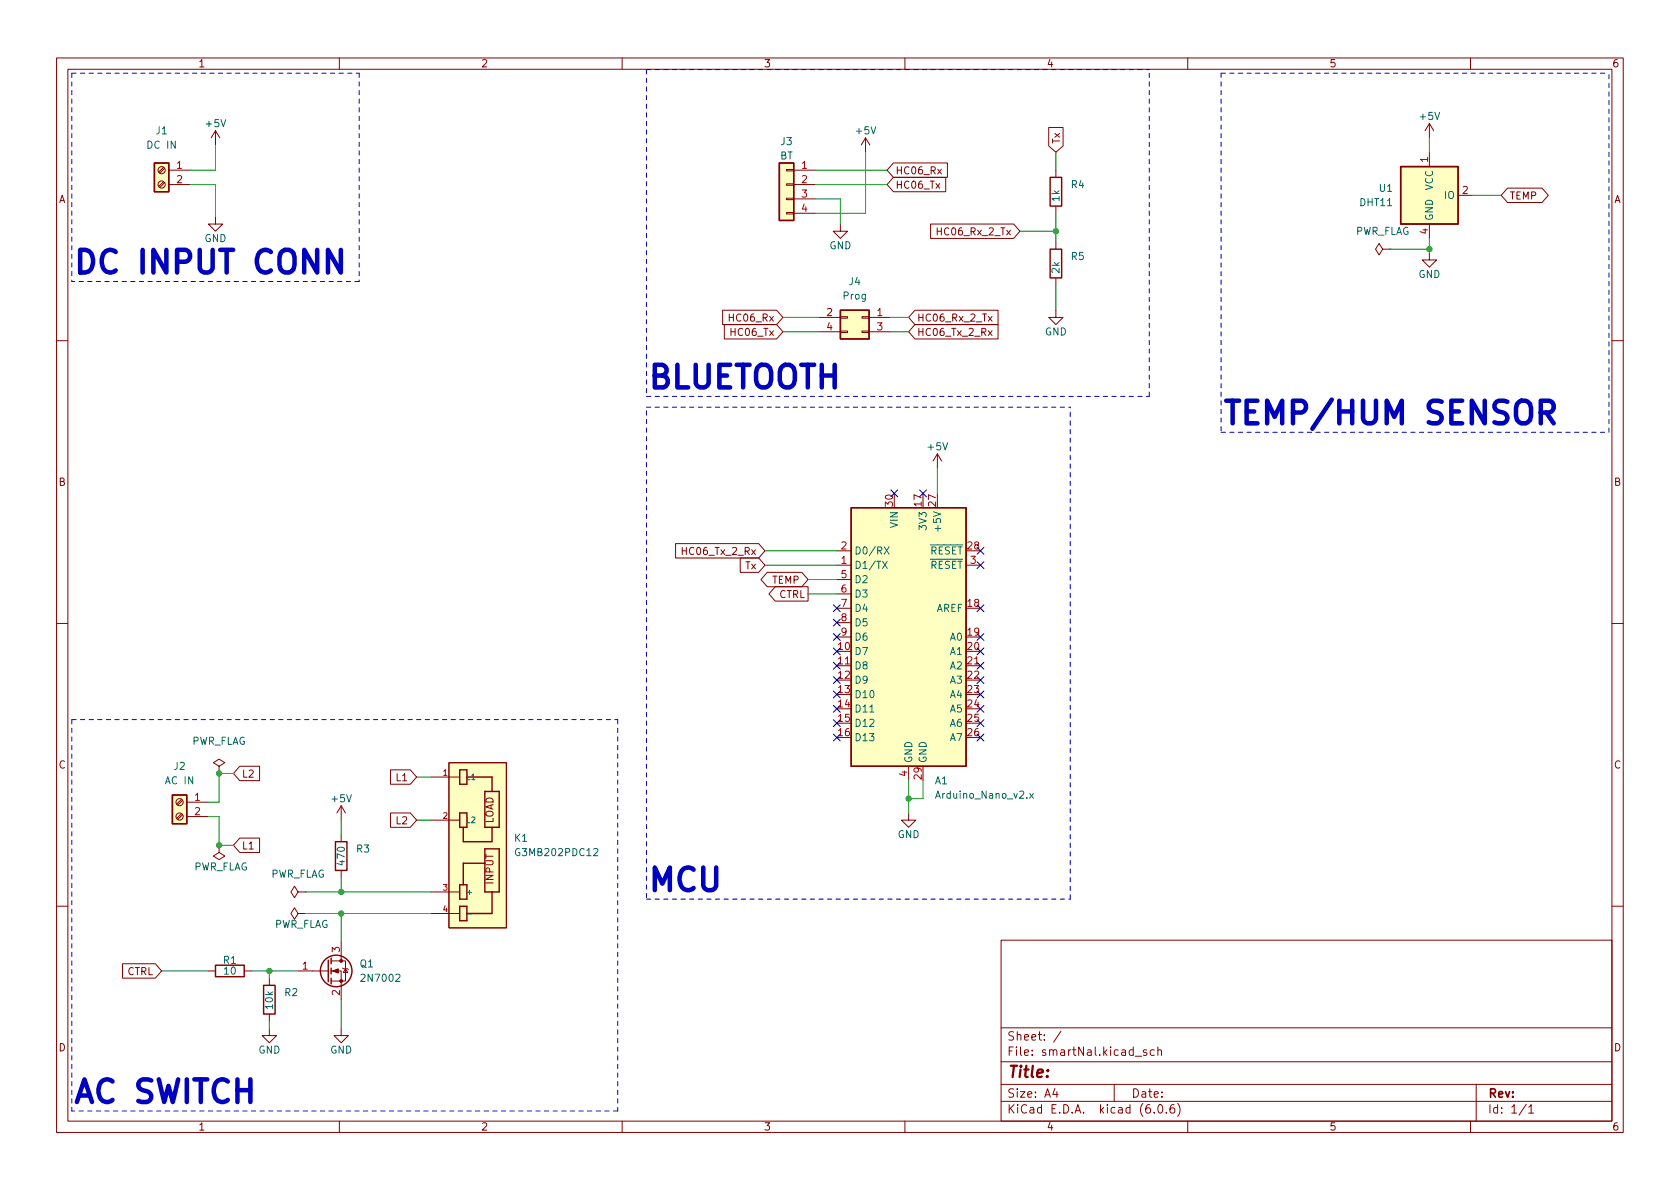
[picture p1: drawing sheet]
<svg xmlns="http://www.w3.org/2000/svg" width="297mm" height="210mm" viewBox="0 0 297 210" stroke-linecap="round" stroke-linejoin="round" font-family="sans-serif">
<g fill="none" stroke="#840000" stroke-width=".18">
<path d="M10 10.2h277v190.1h-277zM12 12.2h273v186.1h-273zM60 10.2v2M110 10.2v2M160 10.2v2M210 10.2v2M260 10.2v2M28.9 32.1l-.8 .9M28.9 29.6l-.8 .8M29.1 32.3l-.9 .8M29.1 29.8l-.9 .8M29.8 30.1h3.9"/>
<path d="M29.8 32.6h3.9M38.1 38.3v1.3h1.3l-1.3 1.3-1.3-1.3h1.3M38.1 23.1l-.8 1.3M38.1 23.1v2.5M38.1 23.1l.8 1.3M139.1 37.6h1.2v.2h-1.2zM139.1 35h1.2v.3h-1.2zM139.1 32.5h1.2v.3h-1.2zM139.1 30h1.2v.2h-1.2zM140.3 30.1h3.8M140.3 32.6h3.8M140.3 35.2h3.8"/>
<path d="M140.3 37.7h3.8M148.6 39.6v1.3h1.3l-1.3 1.3-1.3-1.3h1.3M153 24.4l-.7 1.2M153 24.4v2.5M153 24.4l.8 1.2M158 31.4h9.2v2.5h-9.2l-1.2-1.3zM158 28.8h9.5v2.6h-9.5l-1.2-1.3zM164.5 39.6h14.7l1.1 1.3-1.1 1.3h-14.7zM185.4 22.5h2.6v3.3l-1.3 1.1-1.3-1.1zM186.7 30.1v1.3M186.7 36.4v1.3M252.7 21.8l-.7 1.3"/>
<path d="M252.7 21.8v2.6M252.7 26.9v2.6M252.7 39.6v2.6M252.7 21.8l.8 1.3M257.8 34.5h2.5M266.5 33.3h6.1l1.2 1.2-1.2 1.3h-6.1l-1.1-1.3zM127.8 54.9h9.5l1.1 1.2-1.1 1.3h-9.5zM128.1 57.4h9.2l1.1 1.3-1.1 1.2h-9.2zM144.8 56.1h3.8M144.8 58.7h3.8M148.6 58.5h1.3v.3h-1.3zM148.6 56h1.3v.3h-1.3z"/>
<path d="M152.4 58.5h1.3v.3h-1.3zM152.4 56h1.3v.3h-1.3zM153.7 56.1h3.8M153.7 58.7h3.8M161.8 54.9h14.7v2.5h-14.7l-1.1-1.3zM161.8 57.4h14.7v2.5h-14.7l-1.1-1.2zM174.7 55.9l.7 .9M174.7 58.5l.7 .8M175.4 55.9l-.7 .9M175.4 58.5l-.7 .8M186.7 54.9v1.2h1.3l-1.3 1.3-1.3-1.3h1.3M186.7 42.8v1.3"/>
<path d="M186.7 49.1v1.3M244.5 44.1l-.7-1.1-.6 1.1 .6 1 .7-1h1.2M245.7 44.1h.1M252.7 44.7v1.3h1.3l-1.3 1.2-1.2-1.2h1.2M10 60.2h2M285 60.2h2M119.4 96.1h14.7l1.2 1.3-1.2 1.3h-14.7zM130.9 98.7h3.2l1.2 1.2-1.2 1.3h-3.2zM148 99.9h2.5M148 97.4h2.5M165.7 80.3l-.7 1.2M165.7 80.3v2.5"/>
<path d="M165.7 80.3l.8 1.2M170.8 99.9h2.6M10 110.2h2M135.7 101.2h6.1l1.1 1.3-1.1 1.3h-6.1l-1.2-1.3zM137.1 103.8h5.8v2.5h-5.8l-1.1-1.3zM148 117.7h2.5M148 102.5h2.5M148 105h2.5M148 107.6h2.5M148 110.1h2.5M148 112.6h2.5M170.8 117.7h2.6"/>
<path d="M285 110.2h2M38.7 135.5l1.1-.6-1.1-.7-1 .7 1 .6v1.3M38.7 136.8h.1M42.4 135.5h3.5v2.5h-3.5l-1.1-1.2zM69 136.1h3.5l1.2 1.3-1.2 1.3h-3.5zM76.2 137.4h5.1M79.4 134.9h10.1v29.2h-10.1zM160.7 135.5v2.5M32.1 143.9l-.9 .8M32.1 141.3l-.9 .9M32.3 144.1l-.9 .8M32.3 141.5l-.9 .9"/>
<path d="M33 141.9h3.8M33 144.4h3.8M38.7 149.5v1.2l1.1 .7-1.1 .6-1-.6 1-.7M38.7 149.5h.1M42.4 148.2h3.5v2.5h-3.5l-1.1-1.2zM52.7 157.7l-.6-1-.7 1 .7 1 .6-1h1.3M54 157.7h.1M60.3 142.5v2.5M60.3 147.6v1.2M60.3 153.9v1.3M60.3 142.5l-.7 1.3M60.3 142.5l.8 1.3"/>
<path d="M69 143.8h3.5l1.2 1.2-1.2 1.3h-3.5zM76.2 145h5.1M76.2 157.7h5.1M160.7 143.8v1.2h1.2l-1.2 1.3-1.3-1.3h1.3M10 160.2h2M21.7 170.4h5.8l1.1 1.3-1.1 1.3h-5.8zM36.8 171.7h1.3M43.2 171.7h1.2M47.6 173v1.2M47.6 179.3v1.3M52.7 161.5l-.6-1-.7 1 .7 1.1 .6-1.1h1.3M52.7 171.7h5.3"/>
<path d="M54 161.5h.1M58.5 171.7h1.8v5.1M58.5 169.9h2.6v3.6h-2.6M60.3 166.6v3.3M60.6 171.2l.1 .1h.8l.1 .1M61.1 171.3l.4 .7h-.8zM76.2 161.5h5.1M177 166.3h108v32h-108zM285 160.2h2M47.6 181.9v1.2h1.3l-1.3 1.3-1.2-1.3h1.2M60 198.3v2M60.3 181.9v1.2h1.3l-1.3 1.3-1.2-1.3h1.2"/>
<path d="M110 198.3v2M160 198.3v2M177 194.8h108M177 191.8h108M177 187.8h108M177 181.8h108M186.5 192.5l-.4 1h1M186.9 193v1M187.6 182.4l-1.3 1.9M197 191.8v3M200.7 186.8h1.2M202.7 185.7l-.3-.1-.3 .2 .1 .3 .5 .1v.4h-.6"/>
<path d="M204.1 196.7v.1M204.1 185.7l-.5-.1-.2 .3v.4l.1 .3h.6M204.7 185.8l.2-.2 .4 .1 .1 .9M204.7 185.1v1.5M204.9 195.4l.2-.1a.81 .81 0 0 1 .6 .7 .81 .81 0 0 1-.3 .8h-.2a.81 .81 0 0 1-.6-.6 .81 .81 0 0 1 .3-.8zM206.2 196.7v.1M207.6 195.3a.59 .59 0 0 0-.7 .7v.5l.1 .3h.4l.2-.1 .1-.5-.1-.2-.5-.1-.2 .3M208.2 195.1a1.72 1.72 0 0 1 0 2.3M210 198.3v2M260 198.3v2M261 191.8v6.5M269.9 195.3l-1.3 1.9"/>
<path d="M270.3 195.8l.4-.5v1.5M270.3 196.8h.9"/>
<circle cx="28.6" cy="32.6" r=".63"/>
<circle cx="28.6" cy="30.1" r=".63"/>
<circle cx="31.7" cy="141.9" r=".63"/>
<circle cx="31.7" cy="144.4" r=".63"/>
</g>
<g fill="none" stroke="#840000" stroke-width=".25">
<path d="M27.3 28.8h2.5v5.1h-2.5zM137.8 28.8h2.5v10.2h-2.5zM185.7 31.4h2v5h-2zM247.6 29.5h10.2v10.1h-10.2zM148.6 54.9h5.1v5h-5.1zM185.7 44.1h2v5h-2zM150.5 89.8h20.3v45.7h-20.3zM81.3 136.1h1.2v2.6h-1.2zM82.5 137.4h4.5v2.5M85.7 139.9h2.6v6.4h-2.6zM30.5 140.6h2.5v5.1h-2.5zM59.3 148.8h2v5.1h-2z"/>
<path d="M81.3 143.8h1.2v2.5h-1.2zM81.3 156.5h1.2v2.5h-1.2zM81.9 146.3v2.5h5.1v-2.5M85.7 150.1h2.6v7.6h-2.6zM85.7 152.6h-3.8v3.9M87 157.7v3.8h-4.5M38.1 170.7h5.1v2h-5.1zM46.6 174.2h2v5.1h-2zM58 169.8v3.8M58.5 169.4v1M58.5 171.2v1M58.5 173v1"/>
<path d="M81.3 160.3h1.2v2.5h-1.2z"/>
<circle cx="59.4" cy="171.7" r="2.79"/>
</g>
<g fill="#ffffc2" stroke="#ffffc2" stroke-width=".18">
<path d="M148.6 54.9h5.1v5h-5.1z"/>
<path d="M27.3 28.8h2.5v5.1h-2.5z"/>
<path d="M137.8 28.8h2.5v10.2h-2.5z"/>
<path d="M247.6 29.5h10.2v10.1h-10.2z"/>
<path d="M30.5 140.6h2.5v5.1h-2.5z"/>
<path d="M150.5 89.8h20.3v45.7h-20.3z"/>
<path d="M79.4 134.9h10.1v29.2h-10.1z"/>
</g>
<path d="M156 99.2l.9 1.3M156.3 96.7l.9 1.3M156.9 99.2l-.9 1.3M157.2 96.7l-.9 1.3M153.8 125.9h.7M182 140.3l.7 .9M182.7 140.3l-.7 .9M82.6 161.6h.8" fill="none" stroke="#006464" stroke-width=".18"/>
<g fill="#840000" stroke="#840000" stroke-width=".18">
<path d="M58.8 171.7l1-.4v.8z"/>
<circle cx="60.3" cy="173.5" r=".25"/>
<circle cx="60.3" cy="169.9" r=".25"/>
</g>
<path d="M60.3 44.2v4l-2.3-4v4M272.4 73h1.5a1.09 1.09 0 0 0 .8-1.1 1.09 1.09 0 0 0-.8-1h-1.5v4M273.4 73l1.3 1.9" fill="none" stroke="#0000c2" stroke-width=".8"/>
<g fill="none" stroke="#0000c2" stroke-width=".18" stroke-dasharray=".8 .8">
<path d="M12.7 12.9h50.8M12.7 12.9v36.9M63.5 12.9v36.9M114.3 12.3h88.9M114.3 12.3v57.8M215.9 12.9h68.6M215.9 12.9v63.5M63.5 49.8h-50.8M114.3 72h74.9M114.3 70.1h88.9M114.3 72.6v86.4M203.2 70.1v-57.8"/>
<path d="M215.9 76.4h68.6M284.5 76.4v-63.5M12.7 127.2h96.5M12.7 127.2v69.3M109.2 127.2v69.3M114.3 159h74.9M189.2 159v-87M109.2 196.5h-96.5"/>
</g>
<g fill="none" stroke="#009600" stroke-width=".18">
<path d="M33.7 32.6h4.4v5.7M38.1 25.6v4.5h-4.4M144.1 32.6h12.7M144.1 30.1h12.7M144.1 35.2h4.5v4.4M153 26.9v10.8h-8.9M186.7 26.9v3.2M186.7 37.7v5.1M252.7 24.4v2.5M260.3 34.5h5.1M138.4 58.7h6.4M138.4 56.1h6.4"/>
<path d="M157.5 58.7h3.2M157.5 56.1h3.2M180.3 40.9h6.4M186.7 50.4v4.5M245.7 44.1h7M252.7 42.2v2.5M135.3 99.9h12.7M135.3 97.4h12.7M165.7 82.8v4.4M142.9 102.5h5.1M142.9 105h5.1M41.3 136.8h-2.6v5.1h-1.9"/>
<path d="M73.7 137.4h2.5M160.7 138v5.8M163.2 138v3.2h-2.5M36.8 144.4h1.9v5.1h2.6M54 157.7h22.2M60.3 145v2.6M60.3 155.2v2.5M73.7 145h2.5M28.6 171.7h8.2M44.4 171.7h8.3M47.6 171.7v1.3M54 161.5h22.2"/>
<path d="M60.3 161.5v5.1M60.3 176.8v5.1M47.6 180.6v1.3"/>
</g>
<g fill="none" stroke="#000084" stroke-width=".18">
<path d="M157.5 86.6l1.2 1.3M158.7 86.6l-1.2 1.3M162.6 86.6l1.2 1.3M163.8 86.6l-1.2 1.3M172.7 99.3l1.3 1.3M172.7 96.8l1.3 1.2M174 99.3l-1.3 1.3M174 96.8l-1.3 1.2M147.3 109.5l1.3 1.2M147.3 112l1.3 1.3M147.3 117.1l1.3 1.2M147.3 119.7l1.3 1.2"/>
<path d="M147.3 114.6l1.3 1.2M147.3 107l1.3 1.2M148.6 109.5l-1.3 1.2M148.6 112l-1.3 1.3M148.6 117.1l-1.3 1.2M148.6 119.7l-1.3 1.2M148.6 114.6l-1.3 1.2M148.6 107l-1.3 1.2M172.7 117.1l1.3 1.2M172.7 114.6l1.3 1.2M172.7 112l1.3 1.3M172.7 107l1.3 1.2"/>
<path d="M172.7 119.7l1.3 1.2M174 117.1l-1.3 1.2M174 114.6l-1.3 1.2M174 112l-1.3 1.3M174 107l-1.3 1.2M174 119.7l-1.3 1.2M147.3 127.3l1.3 1.2M147.3 129.8l1.3 1.2M147.3 122.2l1.3 1.2M147.3 124.7l1.3 1.3M148.6 127.3l-1.3 1.2M148.6 129.8l-1.3 1.2"/>
<path d="M148.6 124.7l-1.3 1.3M148.6 122.2l-1.3 1.2M172.7 124.7l1.3 1.3M172.7 129.8l1.3 1.2M172.7 122.2l1.3 1.2M172.7 127.3l1.3 1.2M174 124.7l-1.3 1.3M174 129.8l-1.3 1.2M174 122.2l-1.3 1.2M174 127.3l-1.3 1.2"/>
</g>
<g fill="#009600" stroke="#009600" stroke-width=".18">
<circle cx="160.7" cy="141.2" r=".46"/>
<circle cx="47.6" cy="171.7" r=".46"/>
<circle cx="60.3" cy="157.7" r=".46"/>
<circle cx="38.7" cy="149.5" r=".46"/>
<circle cx="38.7" cy="136.8" r=".46"/>
<circle cx="60.3" cy="161.5" r=".46"/>
<circle cx="186.7" cy="40.9" r=".46"/>
<circle cx="252.7" cy="44.1" r=".46"/>
</g>
<g font-size="5.6" fill="#0000c2">
<text x="12.7" y="48.4">DC INPUT CONN</text>
<text x="114.3" y="68.7">BLUETOOTH</text>
<text x="215.9" y="75">TEMP/HUM SENSOR</text>
<text x="114.3" y="157.6">MCU</text>
<text x="12.7" y="195.1">AC SWITCH</text>
</g>
<text font-size="2.8" fill="#840000" x="178" y="190.6">Title:</text>
<g font-size="2.1" fill="#840000">
<text x="178" y="184">Sheet: /</text>
<text x="178" y="186.7">File: smartNal.kicad_sch</text>
<text x="178" y="196.9">KiCad E.D.A. kicad (6.0.6)</text>
<text x="178" y="194.1">Size: A4</text>
<text x="200" y="194.1">Date:</text>
<text x="263" y="194.1">Rev:</text>
<text x="263" y="196.9">Id: 1/1</text>
</g>
<g font-size="1.8" fill="#840000">
<text x="35" y="11.9">1</text>
<text x="85" y="11.9">2</text>
<text x="135" y="11.9">3</text>
<text x="185" y="11.9">4</text>
<text x="235" y="11.9">5</text>
<text x="285" y="11.9">6</text>
<text x="187.4" y="25.5" transform="rotate(-90 187.4 25.5)">Tx</text>
<text x="10.3" y="35.9">A</text>
<text x="158.3" y="33.4">HC06_Tx</text>
<text x="158.3" y="30.8">HC06_Rx</text>
<text x="266.9" y="35.3">TEMP</text>
<text x="285.3" y="35.9">A</text>
<text x="166.1" y="41.6">HC06_Rx_2_Tx</text>
<text x="129.2" y="56.9">HC06_Rx</text>
<text x="129.4" y="59.4">HC06_Tx</text>
<text x="162.1" y="56.9">HC06_Rx_2_Tx</text>
<text x="162.1" y="59.4">HC06_Tx_2_Rx</text>
<text x="10.3" y="85.9">B</text>
<text x="285.3" y="85.9">B</text>
<text x="121" y="98.1">HC06_Tx_2_Rx</text>
<text x="131.8" y="100.7">Tx</text>
<text x="136.5" y="103.2">TEMP</text>
<text x="137.7" y="105.7">CTRL</text>
<text x="10.3" y="135.9">C</text>
<text x="42.7" y="137.5">L2</text>
<text x="285.3" y="135.9">C</text>
<text x="70.2" y="138.1">L1</text>
<text x="70.2" y="145.8">L2</text>
<text x="87.2" y="145.7" transform="rotate(-90 87.2 145.7)">LOAD</text>
<text x="42.7" y="150.2">L1</text>
<text x="87.2" y="156.3" transform="rotate(-90 87.2 156.3)">INPUT</text>
<text x="22.4" y="172.4">CTRL</text>
<text x="10.3" y="185.9">D</text>
<text x="285.3" y="185.9">D</text>
<text x="35" y="199.9">1</text>
<text x="85" y="199.9">2</text>
<text x="135" y="199.9">3</text>
<text x="185" y="199.9">4</text>
<text x="235" y="199.9">5</text>
<text x="285" y="199.9">6</text>
</g>
<g font-size="1.8" fill="#006464">
<text x="27.6" y="23.7">J1</text>
<text x="36.5" y="22.5">+5V</text>
<text x="151.4" y="23.7">+5V</text>
<text x="251.1" y="21.2">+5V</text>
<text x="26.2" y="26.3">DC IN</text>
<text x="137.9" y="28.2">BT</text>
<text x="138.1" y="25.6">J3</text>
<text x="187.3" y="35.6" transform="rotate(-90 187.3 35.6)">1k</text>
<text x="189.4" y="33.3">R4</text>
<text x="243.9" y="33.9">U1</text>
<text x="253.4" y="33.7" transform="rotate(-90 253.4 33.7)">VCC</text>
<text x="255.4" y="35.2">IO</text>
<text x="239.5" y="41.5">PWR_FLAG</text>
<text x="240.5" y="36.4">DHT11</text>
<text x="253.4" y="39.1" transform="rotate(-90 253.4 39.1)">GND</text>
<text x="36.1" y="42.8">GND</text>
<text x="146.6" y="44.1">GND</text>
<text x="189.4" y="46">R5</text>
<text x="149.1" y="53">Prog</text>
<text x="150.1" y="50.4">J4</text>
<text x="187.3" y="48.3" transform="rotate(-90 187.3 48.3)">2k</text>
<text x="250.8" y="49.1">GND</text>
<text x="184.7" y="59.3">GND</text>
<text x="164.1" y="79.6">+5V</text>
<text x="158.7" y="93.2" transform="rotate(-90 158.7 93.2)">VIN</text>
<text x="163.8" y="93.4" transform="rotate(-90 163.8 93.4)">3V3</text>
<text x="166.4" y="93.5" transform="rotate(-90 166.4 93.5)">+5V</text>
<text x="151" y="100.6">D1/TX</text>
<text x="151" y="98">D0/RX</text>
<text x="163" y="98">~{RESET}</text>
<text x="163" y="100.6">~{RESET}</text>
<text x="151" y="103.1">D2</text>
<text x="151" y="105.7">D3</text>
<text x="151" y="108.2">D4</text>
<text x="151" y="110.7">D5</text>
<text x="151" y="113.3">D6</text>
<text x="165.5" y="108.2">AREF</text>
<text x="168" y="113.3">A0</text>
<text x="151" y="115.8">D7</text>
<text x="151" y="118.4">D8</text>
<text x="168" y="115.8">A1</text>
<text x="168" y="118.4">A2</text>
<text x="151" y="120.9">D9</text>
<text x="151" y="123.4">D10</text>
<text x="151" y="126">D11</text>
<text x="168" y="120.9">A3</text>
<text x="168" y="123.4">A4</text>
<text x="168" y="126">A5</text>
<text x="33.8" y="131.7">PWR_FLAG</text>
<text x="151" y="128.5">D12</text>
<text x="151" y="131.1">D13</text>
<text x="168" y="128.5">A6</text>
<text x="168" y="131.1">A7</text>
<text x="30.8" y="136.1">J2</text>
<text x="161.3" y="135" transform="rotate(-90 161.3 135)">GND</text>
<text x="163.8" y="135" transform="rotate(-90 163.8 135)">GND</text>
<text x="29.3" y="138.7">AC IN</text>
<text x="58.7" y="141.9">+5V</text>
<text x="165.3" y="138.7">A1</text>
<text x="165.8" y="141.2">Arduino_Nano_v2.x</text>
<text x="91" y="148.8">K1</text>
<text x="158.7" y="148.2">GND</text>
<text x="34.1" y="153.9">PWR_FLAG</text>
<text x="47.7" y="155.2">PWR_FLAG</text>
<text x="61" y="152.9" transform="rotate(-90 61 152.9)">470</text>
<text x="63.1" y="150.7">R3</text>
<text x="91.5" y="151.4">G3MB202PDC12</text>
<text x="48.4" y="164.1">PWR_FLAG</text>
<text x="39.5" y="170.4">R1</text>
<text x="39.7" y="172.3">10</text>
<text x="63.7" y="171.1">Q1</text>
<text x="64.2" y="173.6">2N7002</text>
<text x="48.3" y="178.4" transform="rotate(-90 48.3 178.4)">10k</text>
<text x="50.4" y="176.1">R2</text>
<text x="45.7" y="186.3">GND</text>
<text x="58.4" y="186.3">GND</text>
</g>
<g font-size="1.8" fill="#a90000">
<text x="31.3" y="29.8">1</text>
<text x="141.7" y="29.8">1</text>
<text x="252.5" y="28.7" transform="rotate(-90 252.5 28.7)">1</text>
<text x="31.3" y="32.4">2</text>
<text x="141.7" y="32.4">2</text>
<text x="141.7" y="34.9">3</text>
<text x="258.6" y="34.3">2</text>
<text x="141.7" y="37.5">4</text>
<text x="252.5" y="41.4" transform="rotate(-90 252.5 41.4)">4</text>
<text x="146.2" y="55.9">2</text>
<text x="146.2" y="58.4">4</text>
<text x="155.1" y="55.9">1</text>
<text x="155.1" y="58.4">3</text>
<text x="157.9" y="89.5" transform="rotate(-90 157.9 89.5)">30</text>
<text x="162.9" y="89.5" transform="rotate(-90 162.9 89.5)">17</text>
<text x="165.5" y="89.5" transform="rotate(-90 165.5 89.5)">27</text>
<text x="148.7" y="99.7">1</text>
<text x="148.7" y="97.1">2</text>
<text x="171.1" y="97.1">28</text>
<text x="171.6" y="99.7">3</text>
<text x="148.7" y="102.2">5</text>
<text x="148.7" y="104.8">6</text>
<text x="148.7" y="107.3">7</text>
<text x="171.1" y="107.3">18</text>
<text x="148.7" y="109.8">8</text>
<text x="148.7" y="112.4">9</text>
<text x="171.1" y="112.4">19</text>
<text x="148.2" y="114.9">10</text>
<text x="148.2" y="117.5">11</text>
<text x="171.1" y="114.9">20</text>
<text x="171.1" y="117.5">21</text>
<text x="148.2" y="120">12</text>
<text x="148.2" y="122.5">13</text>
<text x="148.2" y="125.1">14</text>
<text x="171.1" y="120">22</text>
<text x="171.1" y="122.5">23</text>
<text x="171.1" y="125.1">24</text>
<text x="148.2" y="127.6">15</text>
<text x="148.2" y="130.2">16</text>
<text x="171.1" y="127.6">25</text>
<text x="171.1" y="130.2">26</text>
<text x="160.4" y="137.3" transform="rotate(-90 160.4 137.3)">4</text>
<text x="162.9" y="137.8" transform="rotate(-90 162.9 137.8)">29</text>
<text x="34.4" y="141.6">1</text>
<text x="34.4" y="144.1">2</text>
<text x="53.5" y="171.4">1</text>
<text x="60.1" y="168.4" transform="rotate(-90 60.1 168.4)">3</text>
<text x="60.1" y="176" transform="rotate(-90 60.1 176)">2</text>
</g>
<g font-size="1.4" fill="#a90000">
<text x="78.3" y="137.2">1</text>
<text x="78.3" y="144.8">2</text>
<text x="78.3" y="157.5">3</text>
<text x="78.3" y="161.3">4</text>
</g>
<g font-size="1.4" fill="#006464">
<text x="82.3" y="137.9">L1</text>
<text x="82.3" y="145.5">L2</text>
<text x="82.3" y="158.2">+</text>
</g>
</svg>
